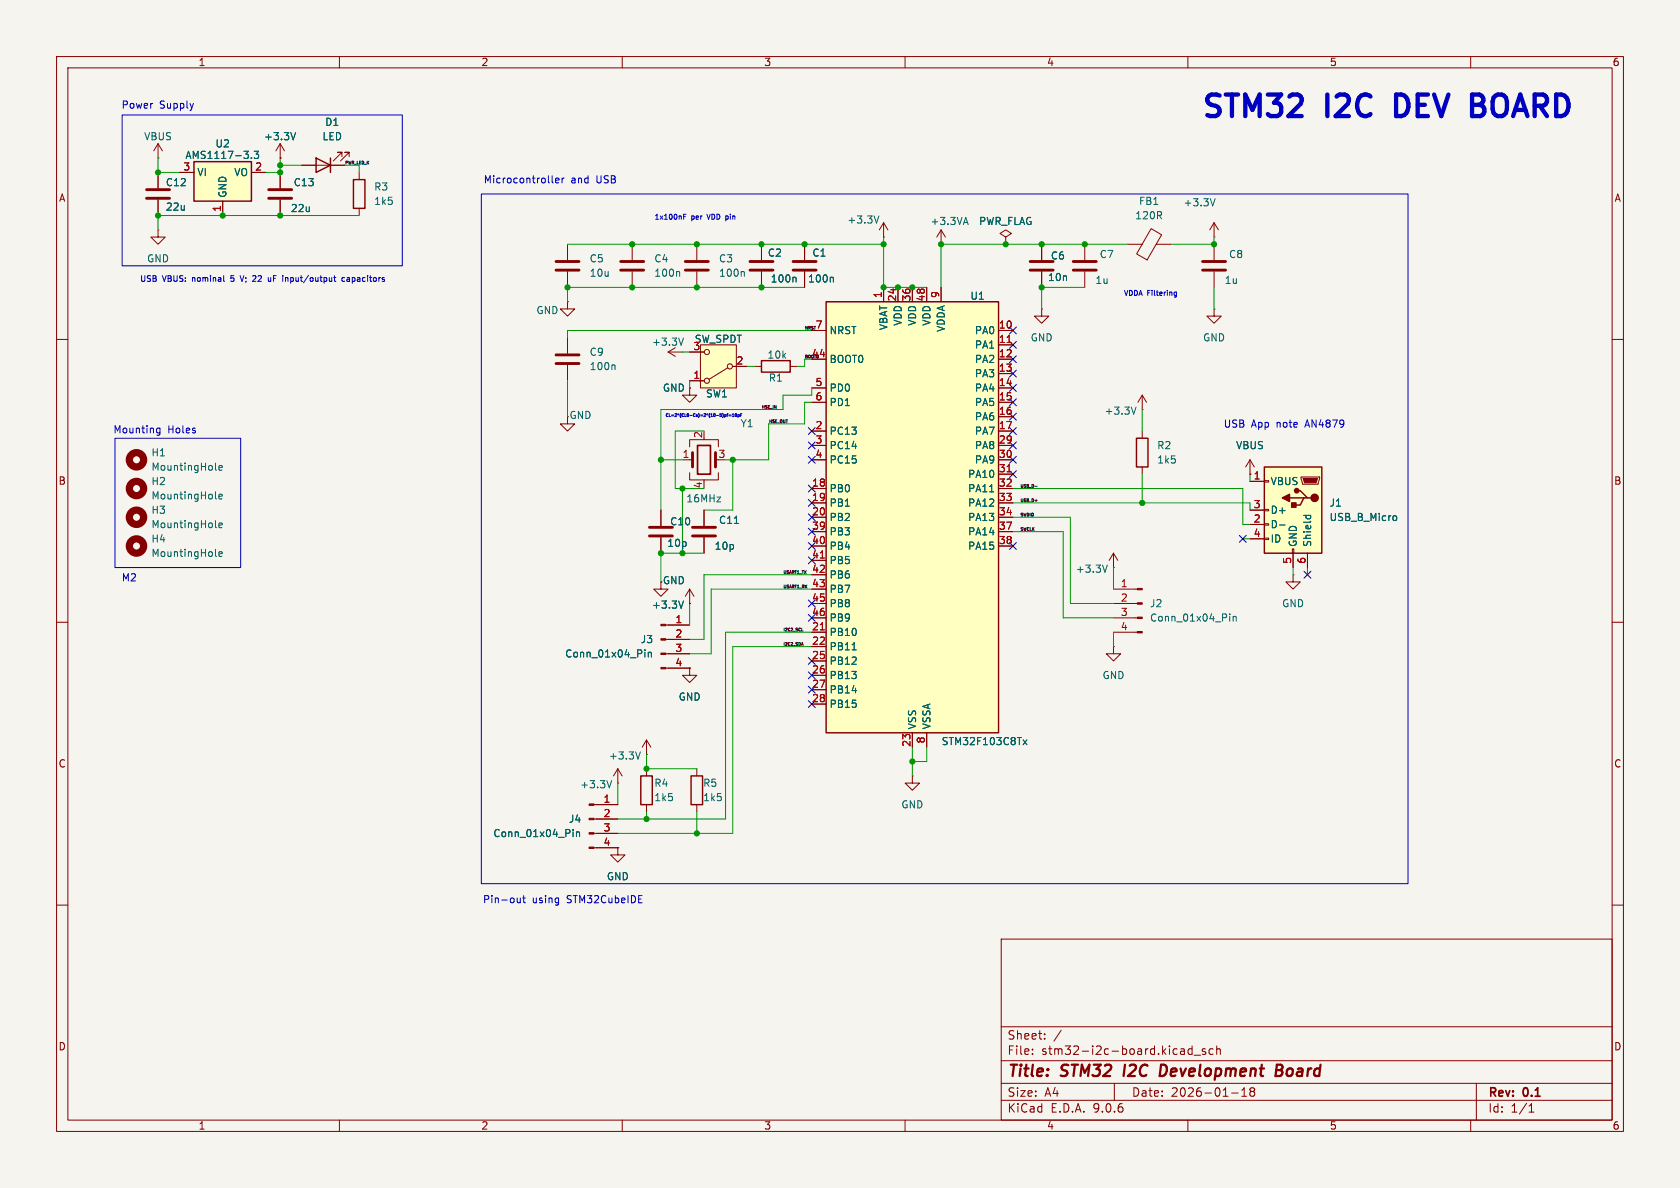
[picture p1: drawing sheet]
<svg xmlns="http://www.w3.org/2000/svg" width="297mm" height="210mm" viewBox="0 0 297 210" stroke-linecap="round" stroke-linejoin="round" font-family="sans-serif">
<path d="M0 0h297v210h-297z" fill="#f5f4ef" stroke="#f5f4ef" stroke-width=".18"/>
<g fill="none" stroke="#840000" stroke-width=".18">
<path d="M10 10h277v190h-277zM12 12h273v186h-273zM60 10v2M110 10v2M160 10v2M210 10v2M260 10v2M27.9 30.5v2.8M27.9 35.3v2.8M214.6 39.4l-.7 1.2M214.6 39.4l.8 1.2M214.6 39.4v2.5"/>
<path d="M100.3 53.3v1.3h1.3l-1.3 1.3-1.2-1.3h1.2M100.3 53.3h.1M100.3 43.2v2.8M100.3 48v2.8M100.3 59.7v2.8M111.8 43.2v2.8M111.8 48v2.8M184.1 54.6v1.3h1.3l-1.3 1.3-1.2-1.3h1.2M184.1 54.6h.1M199.4 43.2h2.5M203.5 40.4l1.9 1.1-2.6 4.4-1.9-1zM204.4 43.2h2.6"/>
<path d="M214.6 41.9h.1M10 60h2M100.3 73.7v1.2h1.3l-1.3 1.3-1.2-1.3h1.2M100.3 64.5v2.8M118.1 62.2l1.3 .8M118.1 62.2h2.5M119.4 61.5l-1.3 .7M120.6 62.2h.1M201.9 72.4h.1M201.9 69.9l-.7 1.2M201.9 69.9l.8 1.2M201.9 69.9v2.5"/>
<path d="M201.9 76.2v1.3M285 60h2M124.5 90.2v2.8M124.5 95v2.8M201.9 82.6v1.2M221 83.8h.1M221 81.3l-.8 1.3M221 81.3l.7 1.3M221 81.3v2.5M10 110h2M116.8 102.9v1.2h1.3l-1.3 1.3-1.2-1.3h1.2M117.7 110.5h4.2"/>
<path d="M117.7 113h4.2M117.7 115.6h4.2M117.7 118.1h4.2M196.8 104.1h4.3M196.8 106.7h4.3M196.8 109.2h4.3M196.8 111.8h4.3M228.6 101.6v1.3h1.3l-1.3 1.2-1.3-1.2h1.3M228.6 101.6h.1M285 110h2M109.2 138.4h.1M109.2 135.9l-.7 1.3"/>
<path d="M109.2 135.9l.8 1.3M109.2 135.9v2.5M114.3 133.4h.1M114.3 130.8v2.6M114.3 135.9v1.3M114.3 130.8l-.8 1.3M114.3 130.8l.8 1.3M161.3 137.2v1.2h1.3l-1.3 1.3-1.3-1.3h1.3M161.3 137.2h.1M105 142.2h4.2M105 144.8h4.2M105 147.3h4.2"/>
<path d="M105 149.9h4.2M109.2 149.9v1.2h1.3l-1.3 1.3-1.3-1.3h1.3M109.2 149.9h.1M114.3 142.2v1.3M10 160h2M177 166h108v32h-108zM285 160h2M60 198v2M110 198v2M160 198v2M177 194.5h108M177 191.5h108"/>
<path d="M177 187.5h108M177 181.5h108M182.5 186.3v.1M182.5 185.5v.1M184.7 183.6v.1M184.7 182.8v.1M187.6 182.1l-1.3 2M197 191.5v3M210 198v2M210.7 184.9v1.5M210.7 185.5l-.4-.1-.3 .3v.4l.2 .2h.5M211.1 186.5h1.1"/>
<path d="M213.1 185.5l-.4-.1-.2 .2 .1 .2 .5 .2v.3h-.6M214.5 185.5l-.5-.1-.3 .3v.4l.2 .2h.6M215.1 185.5l.2-.1 .4 .1v.9M215.1 184.9v1.5M217.7 193.2h1.2M219.5 193.8h.9M219.5 192.7l.5-.4v1.5M221 192.4v.3l.2 .2M221.2 192.9l-.2 .3v.5l.2 .1 .5-.1 .1-.2-.1-.4-.2-.2M221.2 192.9h.3M221.7 192.4l.1 .3-.3 .2M260 198v2"/>
<path d="M261 191.5v6.5M270.3 196.6h.9M270.3 195.5l.4-.4v1.5"/>
</g>
<path d="M198.9 188.2l-.3 2M206 188.3l-.7-.1-.3 2h.5l.5-.3M225.6 189.2h.7M225.7 188.2h.7a.49 .49 0 0 1 .3 .5 .49 .49 0 0 1-.4 .5l.3 .1a.58 .58 0 0 1-.3 .9h-.8z" fill="none" stroke="#840000" stroke-width=".4"/>
<path d="M200.9 77.5h2v5.1h-2zM113.3 137.2h2v5h-2z" fill="none" stroke="#840000" stroke-width=".25"/>
<g fill="#840000" stroke="#840000" stroke-width=".18">
<path d="M104.1 142.1h.9v.3h-.9z"/>
<path d="M104.1 144.7h.9v.2h-.9z"/>
<path d="M104.1 147.2h.9v.2h-.9z"/>
<path d="M104.1 149.7h.9v.3h-.9z"/>
<path d="M116.8 110.4h.9v.2h-.9z"/>
<path d="M116.8 112.9h.9v.3h-.9z"/>
<path d="M116.8 115.4h.9v.3h-.9z"/>
<path d="M116.8 118h.9v.2h-.9z"/>
<path d="M201.1 104h.8v.3h-.8z"/>
<path d="M201.1 106.6h.8v.2h-.8z"/>
<path d="M201.1 109.1h.8v.2h-.8z"/>
<path d="M201.1 111.6h.8v.3h-.8z"/>
</g>
<g fill="none" stroke="#006464" stroke-width=".18">
<path d="M214.8 35.1l-.4 1.3M120 48l.2 .2v.6M120.8 59.8l-.4 1.2M108.5 64.5l.2 .2v.6M200.8 72l-.4 1.2M38.1 88l.2 .2M38.1 82.9l.2 .2M38.1 98.2l.2 .2M38.1 93.1l.2 .2M38.7 87.8l.6-.1-.1-.3h-.3l-.2 .1 .1 .6h.4M38.7 82.7l.6-.1-.1-.3h-.3l-.2 .2 .1 .6h.4M38.7 92.9l.6-.2-.1-.2-.3-.1-.2 .2 .1 .6h.4"/>
<path d="M38.7 97.9l.6-.1-.1-.2-.3-.1-.2 .2 .1 .6h.4M129.8 92.5h.8M114 114.9v.1M114 115.3v.8M114.6 115.3v.8M114.6 115.4l.2-.1 .3 .1 .1 .7M217.4 108.5v.2M217.4 109v.8M218 109v.8M218 109.1l.2-.1h.3l.1 .8M108.1 138l-.4 1.3M113.2 132.9l-.4 1.3"/>
<path d="M101.3 146.6v.2M101.3 147.1v.8M101.9 147.1v.8M101.9 147.2l.2-.1h.3l.1 .8"/>
</g>
<path d="M25.9 33.5h4.1M25.9 35.1h4.1M98.3 46.2h4.1M98.3 47.8h4.1M109.7 46.2h4.1M109.7 47.8h4.1M98.3 62.7h4.1M98.3 64.3h4.1M122.4 93.2h4.1M122.4 94.7h4.1" fill="none" stroke="#840000" stroke-width=".51"/>
<g fill="none" stroke="#840000" stroke-width="1.3">
<circle cx="24.1" cy="96.5" r="1.27"/>
<circle cx="24.1" cy="81.3" r="1.27"/>
<circle cx="24.1" cy="86.4" r="1.27"/>
<circle cx="24.1" cy="91.4" r="1.27"/>
</g>
<path d="M146 53.3h30.5v76.2h-30.5z" fill="#ffffc2"/>
<path d="M146 53.3h30.5v76.2h-30.5z" fill="none" stroke="#840000" stroke-width=".25"/>
<g fill="none" stroke="#840000" stroke-width=".18">
<path d="M123.2 43.2v2.8M123.2 48v2.8M143.5 58.4h2.5M156.2 50.8v2.5M158.7 50.8v2.5M161.3 50.8v2.5M163.8 50.8v2.5M166.4 50.8v2.5M176.5 58.4h2.6M184.1 43.2v2.8M184.1 48v2.8M191.8 43.2v2.8"/>
<path d="M191.8 48v2.8M214.6 54.6v1.3h1.3l-1.3 1.3-1.2-1.3h1.2M214.6 54.6h.1M214.6 43.2v2.8M214.6 48v2.8M121.9 68.6v1.3h1.3l-1.3 1.2-1.3-1.2h1.3M121.9 68.6h.1M143.5 63.5h2.5M143.5 68.6h2.5M143.5 71.1h2.5M143.5 76.2h2.5M143.5 78.7h2.5"/>
<path d="M176.5 63.5h2.6M176.5 68.6h2.6M176.5 71.1h2.6M176.5 76.2h2.6M176.5 78.7h2.6M176.5 61h2.6M176.5 66h2.6M176.5 73.7h2.6M143.5 81.3h2.5M143.5 86.4h2.5M143.5 88.9h2.5M143.5 91.4h2.5"/>
<path d="M143.5 94h2.5M143.5 96.5h2.5M143.5 99.1h2.5M176.5 81.3h2.6M176.5 86.4h2.6M176.5 88.9h2.6M176.5 91.4h2.6M176.5 94h2.6M176.5 96.5h2.6M176.5 83.8h2.6M143.5 101.6h2.5M143.5 104.1h2.5"/>
<path d="M143.5 106.7h2.5M143.5 109.2h2.5M143.5 111.8h2.5M143.5 114.3h2.5M143.5 116.8h2.5M143.5 119.4h2.5M143.5 121.9h2.5M143.5 124.5h2.5M161.3 129.5v2.6M163.8 129.5v2.6"/>
</g>
<path d="M178 60.5h.8M145 98.6h.7M178 83.4h.8M145 111.3h.7" fill="none" stroke="#a90000" stroke-width=".18"/>
<path d="M131.4 48l.2 .2v.6M175 86.9h.7M150.6 114.9h.8M180.9 130.8l.6 .8M181.5 130.8l-.6 .8" fill="none" stroke="#006464" stroke-width=".18"/>
<path d="M121.2 46.2h4M121.2 47.8h4M182.1 46.2h4.1M182.1 47.8h4.1M189.7 46.2h4.1M189.7 47.8h4.1M212.6 46.2h4.1M212.6 47.8h4.1" fill="none" stroke="#840000" stroke-width=".51"/>
<path d="M223.5 82.6h10.2v15.2h-10.2z" fill="#ffffc2"/>
<path d="M223.5 82.6h10.2v15.2h-10.2zM228 88h2.5M229.2 86.7h.7l1.2 1.3h.7M231.1 88h-.6l-.6 1.3h-1.3" fill="none" stroke="#840000" stroke-width=".25"/>
<g fill="none" stroke="#840000" stroke-width=".18">
<path d="M27.9 27.9h.1M27.9 25.4l-.7 1.3M27.9 25.4l.8 1.3M27.9 25.4v2.5M49.5 30.5v2.8M49.5 35.3v2.8M27.9 40.6v1.3h1.3l-1.3 1.3-1.2-1.3h1.2M27.9 40.6h.1M221 85.1h2.5M221 90.2h2.5M221 92.7h2.5M221 95.3h2.5"/>
<path d="M223.5 85h.8v.2h-.8zM223.5 90h.8v.3h-.8zM223.5 92.6h.8v.2h-.8zM223.5 95.1h.8v.3h-.8zM228.5 97h.2v.8h-.2zM228.6 97.8v2.5M230 84.3h3.3v.3l-.3 1h-2.7zM231.1 97.8v2.5M121.9 106.7h.1M121.9 104.1l-.7 1.3M121.9 104.1l.8 1.3M121.9 104.1v2.6"/>
</g>
<path d="M230.4 84.6h2.5l-.2 .7h-2.1z" fill="#840000" stroke="#840000" stroke-width=".18"/>
<g fill="#840000" stroke="#840000" stroke-width=".25">
<path d="M228.3 88.9h.8v.8h-.8z"/>
<path d="M226.7 88l1.3-.6v1.2z"/>
<circle cx="232.4" cy="88" r=".63"/>
<circle cx="229.2" cy="86.7" r=".38"/>
</g>
<path d="M226.2 92.8h1M230.4 91.1h1.3M230.9 91.1v.4M231.7 91.1v.4M246.5 91.2h.3l.1 .2v.5l-.4 .1M120.8 106.2l-.4 1.3" fill="none" stroke="#006464" stroke-width=".18"/>
<path d="M47.5 33.5h4.1M47.5 35.1h4.1" fill="none" stroke="#840000" stroke-width=".51"/>
<path d="M34.3 28.6h10.1v7h-10.1z" fill="#ffffc2"/>
<path d="M34.3 28.6h10.1v7h-10.1zM55.9 27.9l2.5 1.3-2.5 1.3zM58.4 27.9v2.6M62.5 31.8h2v5h-2zM122.2 137.2h2v5h-2z" fill="none" stroke="#840000" stroke-width=".25"/>
<g fill="none" stroke="#840000" stroke-width=".18">
<path d="M31.7 30.5h2.6M39.4 35.6v2.5M44.4 30.5h2.6M49.5 27.9h.1M49.5 25.4l-.7 1.3M49.5 25.4l.8 1.3M49.5 25.4v2.5M53.3 29.2h7.7M60.5 27.7v-.8h-.8h.8l-1.6 1.5M61.7 27.7v-.8h-.7h.7l-1.5 1.5M63.5 30.5v1.3M63.5 36.8v1.3"/>
<path d="M156.2 39.4l-.8 1.2M156.2 39.4l.8 1.2M156.2 39.4v2.5M156.2 41.9h.1M166.4 43.2h.1M166.4 40.6l-.8 1.3M166.4 40.6l.7 1.3M166.4 40.6v2.6M121.9 79v-1.3h5.1v1.3M116.8 90.2v2.8M116.8 95v2.8M120.6 81.3h1.8"/>
<path d="M121.9 83.6v1.2h5.1v-1.2M124.5 84.8v.3M121.9 118.1v1.3h1.3l-1.3 1.3-1.3-1.3h1.3M121.9 118.1h.1M123.2 135.9v1.3M123.2 142.2v1.3"/>
</g>
<path d="M44.4 27.9v.1M44.9 26.7h.8l-.4 .5 .4 .1v.6l-.2 .1-.6-.1M52.3 23.4l-.5 1.3M155.4 38.2l-.4 1.2M170.4 39.3h.6M170.7 38.4l.5 1.3" fill="none" stroke="#006464" stroke-width=".18"/>
<path d="M114.8 93.2h4.1M114.8 94.7h4.1M122.4 80v2.6M126.5 80v2.6" fill="none" stroke="#840000" stroke-width=".51"/>
<path d="M123.3 78.7h2.3v5.1h-2.3z" fill="none" stroke="#840000" stroke-width=".3"/>
<path d="M123.8 61h6.4v7.6h-6.4z" fill="#ffffc2"/>
<g fill="none" stroke="#840000" stroke-width=".18">
<path d="M27.9 30.5v2.8M27.9 35.3v2.8M31.7 30.5h2.6M39.4 35.6v2.5M44.4 30.5h2.6M49.5 27.9h.1M49.5 30.5v2.8M49.5 35.3v2.8M53.3 29.2h2.6M58.4 29.2h2.6M134.6 43.2v2.8M134.6 48v2.8"/>
<path d="M142.2 43.2v2.8M142.2 48v2.8M143.5 58.4h2.5M156.2 50.8v2.5M158.7 50.8v2.5M161.3 50.8v2.5M163.8 50.8v2.5M166.4 50.8v2.5M176.5 58.4h2.6M177.8 41.9l1-.6-1-.7-1 .7 1 .6v1.3M177.8 43.2h.1M184.1 43.2v2.8"/>
<path d="M184.1 48v2.8M121.9 68.6h.1M121.9 67.3h2.6M121.9 62.2h2.6M123.8 61h6.4v7.6h-6.4zM128.7 65l-3.4 2.1M129.5 64.8h2.6M133.3 64.8h1.3M139.7 64.8h1.3M143.5 63.5h2.5M143.5 68.6h2.5M143.5 71.1h2.5"/>
<path d="M143.5 76.2h2.5M143.5 78.7h2.5M176.5 63.5h2.6M176.5 68.6h2.6M176.5 71.1h2.6M176.5 76.2h2.6M176.5 78.7h2.6M176.5 61h2.6M176.5 66h2.6M176.5 73.7h2.6M116.8 90.2v2.8M116.8 95v2.8"/>
<path d="M124.5 90.2v2.8M124.5 95v2.8M143.5 81.3h2.5M143.5 86.4h2.5M143.5 88.9h2.5M143.5 91.4h2.5M143.5 94h2.5M143.5 96.5h2.5M143.5 99.1h2.5M176.5 81.3h2.6M176.5 86.4h2.6M176.5 88.9h2.6"/>
<path d="M176.5 91.4h2.6M176.5 94h2.6M176.5 96.5h2.6M176.5 83.8h2.6M196.8 97.8l-.7 1.3M196.8 97.8l.8 1.3M196.8 97.8v2.5M221 83.8h.1M221 85.1h2.5M221 90.2h2.5M221 92.7h2.5M221 95.3h2.5"/>
<path d="M228.6 97.8v2.5M231.1 97.8v2.5M118.1 110.5h3.8M118.1 113h3.8M118.1 115.6h3.8M118.1 118.1h3.8M121.9 118.1h.1M121.9 106.7h.1M143.5 101.6h2.5M143.5 104.1h2.5M143.5 106.7h2.5M143.5 109.2h2.5"/>
<path d="M143.5 111.8h2.5M143.5 114.3h2.5M143.5 116.8h2.5M143.5 119.4h2.5M196.8 114.3v1.3h1.3l-1.3 1.2-1.2-1.2h1.2M196.8 114.3h.1M196.8 100.3h.1M143.5 121.9h2.5M143.5 124.5h2.5M161.3 129.5v2.6M163.8 129.5v2.6M105.4 142.2h3.8"/>
<path d="M105.4 144.8h3.8M105.4 147.3h3.8M105.4 149.9h3.8M109.2 149.9h.1"/>
<circle cx="125" cy="67.3" r=".46"/>
<circle cx="125" cy="62.2" r=".46"/>
<circle cx="129" cy="64.8" r=".46"/>
</g>
<path d="M134.6 63.8h5.1v2h-5.1z" fill="none" stroke="#840000" stroke-width=".25"/>
<path d="M132.6 46.2h4.1M132.6 47.8h4.1M140.2 46.2h4.1M140.2 47.8h4.1" fill="none" stroke="#840000" stroke-width=".51"/>
<g fill="none" stroke="#006464" stroke-width=".18">
<path d="M44.4 27.9v.1M44.9 26.7h.8l-.4 .5 .4 .1v.6l-.2 .1-.6-.1M52.3 23.4l-.5 1.3M140.5 49l.2 .2v.7M147.2 49l.1 .2v.7M129.8 92.5h.8M175 86.9h.7M195.8 99.9l-.5 1.3M226.2 92.8h1M230.4 91.1h1.3M230.9 91.1v.4M231.7 91.1v.4"/>
<path d="M246.5 91.2h.3l.1 .2v.5l-.4 .1M114 114.9v.1M114 115.3v.8M114.6 115.3v.8M114.6 115.4l.2-.1 .3 .1 .1 .7M120.8 106.2l-.4 1.3M150.6 114.9h.8M180.9 130.8l.6 .8M181.5 130.8l-.6 .8M101.3 146.6v.2M101.3 147.1v.8M101.9 147.1v.8"/>
<path d="M101.9 147.2l.2-.1h.3l.1 .8"/>
</g>
<path d="M183 86h.4M183 88.5h.4M141.7 111.6h.3" fill="none" stroke="#0f0f0f" stroke-width=".18"/>
<g fill="none" stroke="#009600" stroke-width=".18">
<path d="M27.9 27.9v2.6h3.8M49.5 27.9v2.6h-2.5M49.5 29.2h3.8M61 29.2h2.5v1.3M63.5 38.1h-35.6v2.5M100.3 43.2h55.9M142.2 50.8h-41.9v2.5M143.5 58.4h-43.2v1.3M156.2 41.9v8.9h7.6M191.8 50.8h-7.7v3.8M199.4 43.2h-33v7.6M214.6 41.9v1.3h-7.6"/>
<path d="M214.6 50.8v3.8M100.3 67.3v6.4M120.6 62.2h1.3M121.9 67.3v1.3M124.5 76.2h-5.1v10.2h5.1M132.1 64.8h1.2M143.5 63.5h-1.3v1.3h-1.2M143.5 71.1h-1.3v3.8h-6.3v6.4h-7.6M143.5 68.6v1.3h-5.1v2.5h-21.6v17.8M201.9 72.4v3.8M116.8 81.3h3.8M120.6 86.4v11.4"/>
<path d="M124.5 97.8h-7.7v5.1M129.5 81.3v8.9h-5M179.1 88.9h41.9v1.3M179.1 86.4h40.6v6.3h1.3M179.1 94h8.9v15.2h8.8M179.1 91.4h10.1v15.3h7.6M201.9 83.8v5.1M219.7 95.3h1.3M221 83.8v1.3M121.9 106.7v3.8M143.5 111.8h-15.2v33h-19.1M143.5 114.3h-14v33h-20.3"/>
<path d="M143.5 104.1h-17.8v11.5h-3.8M143.5 101.6h-19v11.4h-2.6M196.8 100.3v3.8M196.8 111.8v2.5M228.6 100.3v1.3M231.1 100.3v1.3M109.2 138.4v3.8M114.3 133.4v2.5h8.9M161.3 132.1v5.1M163.8 132.1v2.5h-2.5M114.3 143.5v1.3M123.2 143.5v3.8"/>
</g>
<g fill="none" stroke="#000084" stroke-width=".18">
<path d="M178.5 57.8l1.2 1.2M179.7 57.8l-1.2 1.2M142.9 78.1l1.2 1.2M142.9 75.6l1.2 1.2M144.1 78.1l-1.2 1.2M144.1 75.6l-1.2 1.2M178.5 70.5l1.2 1.2M178.5 68l1.2 1.2M178.5 60.4l1.2 1.2M178.5 62.9l1.2 1.2M178.5 78.1l1.2 1.2M178.5 73.1l1.2 1.2"/>
<path d="M178.5 75.6l1.2 1.2M178.5 65.4l1.2 1.2M179.7 70.5l-1.2 1.2M179.7 68l-1.2 1.2M179.7 60.4l-1.2 1.2M179.7 62.9l-1.2 1.2M179.7 78.1l-1.2 1.2M179.7 73.1l-1.2 1.2M179.7 75.6l-1.2 1.2M179.7 65.4l-1.2 1.2M142.9 88.3l1.2 1.2M142.9 95.9l1.2 1.2"/>
<path d="M142.9 85.8l1.2 1.2M142.9 80.7l1.2 1.2M142.9 90.8l1.2 1.2M142.9 93.4l1.2 1.2M142.9 98.5l1.2 1.2M144.1 98.5l-1.2 1.2M144.1 93.4l-1.2 1.2M144.1 88.3l-1.2 1.2M144.1 95.9l-1.2 1.2M144.1 85.8l-1.2 1.2M144.1 80.7l-1.2 1.2M144.1 90.8l-1.2 1.2"/>
<path d="M178.5 83.2l1.2 1.2M178.5 80.7l1.2 1.2M178.5 95.9l1.2 1.2M179.7 83.2l-1.2 1.2M179.7 80.7l-1.2 1.2M179.7 95.9l-1.2 1.2M219.1 94.6l1.2 1.3M220.3 94.6l-1.2 1.3M142.9 116.2l1.2 1.2M142.9 118.8l1.2 1.2M142.9 108.6l1.2 1.2M142.9 106.1l1.2 1.2"/>
<path d="M144.1 106.1l-1.2 1.2M144.1 108.6l-1.2 1.2M144.1 118.8l-1.2 1.2M144.1 116.2l-1.2 1.2M230.5 101l1.2 1.2M231.7 101l-1.2 1.2M142.9 123.9l1.2 1.2M142.9 121.3l1.2 1.2M144.1 123.9l-1.2 1.2M144.1 121.3l-1.2 1.2"/>
</g>
<g fill="none" stroke="#0000c2" stroke-width=".18">
<path d="M21.6 20.3h49.5v26.7h-49.5zM85.1 34.3h163.8v121.9h-163.8zM97.6 32.2l.2 .1M98.2 31.9l.6-.1v-.3h-.4l-.2 .2 .1 .6h.5M99.4 31.5v.8M99.7 31.5l-.3 .2M120.9 38.3h.3M121.3 37.9h-.4v.9M128.3 38.2v.9M128.3 38.7l.3 .1M128.6 38.2h-.3M39.5 48.7v.9l.2 .1"/>
<path d="M42.4 48.7l.4 1M44.8 48.7l.4 .1M45.2 49.2l-.6 .5h.6M47.9 49.6l-.3 .1M47.9 49.1v.6M50.6 49.1l.3 .1v.5M59 49.1h.4M59.2 49.7h.2M60.9 49.1h-.3l-.2 .2 .1 .4h.4M61.4 49.1h.3M61.8 49.3l-.5 .2 .2 .2h.3M207.6 52.1l.1 .1h.3"/>
<path d="M208 51.6v.8l-.2 .1h-.2M208 51.7l-.3-.1-.1 .2M20.3 77.5h22.2v22.8h-22.2zM27.7 76.4l.2 .1h.4M28.3 75.7v1l-.3 .3-.3-.1M28.3 75.7h-.4l-.2 .1M120.4 73.1l-.1 .1M123.5 73.1v.1M125.5 73.1l-.1 .1M127.7 73.1l.1 .1M128.2 73.3l.2 .1-.1 .2h-.1M128.5 73.3h.2"/>
<path d="M128.7 73.1l-.1 .1v.4M128.9 73.4h.3M128.9 73.5h.3M129.5 73.6h.3M129.5 73.3l.1-.2v.5M130 73.2l.1-.1a.23 .23 0 0 1 .2 .3 .23 .23 0 0 1-.3 .2zM130.5 73.3l.2 .1v.2h-.2M130.5 73.3v.5M130.9 73.4h.2M131.2 73.1h-.3v.5M91.4 159.4l.2 .2 .4-.1M92 158.7v.9"/>
<path d="M92.4 158.7h.5M92.6 158.3v1.1l.3 .2"/>
</g>
<path d="M260.2 16.7h1.3l.4 .2M260.2 18.5h1.3M261.5 18.5l.6 .2M261.9 18.3l-.4 .2M260.2 20.5h1.5" fill="none" stroke="#0000c2" stroke-width=".76"/>
<path d="M178 60.5h.8M145 98.6h.7M178 83.4h.8M145 111.3h.7" fill="none" stroke="#a90000" stroke-width=".18"/>
<g fill="#009600" stroke="#009600" stroke-width=".18">
<circle cx="111.8" cy="43.2" r=".46"/>
<circle cx="100.3" cy="50.8" r=".46"/>
<circle cx="214.6" cy="43.2" r=".46"/>
<circle cx="201.9" cy="88.9" r=".46"/>
<circle cx="177.8" cy="43.2" r=".46"/>
<circle cx="184.1" cy="43.2" r=".46"/>
<circle cx="184.1" cy="50.8" r=".46"/>
<circle cx="191.8" cy="43.2" r=".46"/>
<circle cx="123.2" cy="147.3" r=".46"/>
<circle cx="114.3" cy="135.9" r=".46"/>
<circle cx="114.3" cy="144.8" r=".46"/>
<circle cx="120.6" cy="97.8" r=".46"/>
<circle cx="123.2" cy="43.2" r=".46"/>
<circle cx="134.6" cy="50.8" r=".46"/>
<circle cx="123.2" cy="50.8" r=".46"/>
<circle cx="142.2" cy="43.2" r=".46"/>
<circle cx="134.6" cy="43.2" r=".46"/>
<circle cx="166.4" cy="43.2" r=".46"/>
<circle cx="158.7" cy="50.8" r=".46"/>
<circle cx="161.3" cy="50.8" r=".46"/>
<circle cx="156.2" cy="43.2" r=".46"/>
<circle cx="156.2" cy="50.8" r=".46"/>
<circle cx="111.8" cy="50.8" r=".46"/>
<circle cx="116.8" cy="97.8" r=".46"/>
<circle cx="116.8" cy="81.3" r=".46"/>
<circle cx="120.6" cy="86.4" r=".46"/>
<circle cx="129.5" cy="81.3" r=".46"/>
<circle cx="161.3" cy="134.6" r=".46"/>
<circle cx="27.9" cy="38.1" r=".46"/>
<circle cx="39.4" cy="38.1" r=".46"/>
<circle cx="27.9" cy="30.5" r=".46"/>
<circle cx="49.5" cy="29.2" r=".46"/>
<circle cx="49.5" cy="30.5" r=".46"/>
<circle cx="49.5" cy="38.1" r=".46"/>
</g>
<g font-size="5.3" fill="#0000c2">
<text x="211.9" y="21.8">STM32</text>
<text x="234.5" y="21.8">I2C</text>
<text x="248.2" y="21.8">DEV</text>
<text x="263.1" y="21.8">BOARD</text>
</g>
<g font-size="2.8" fill="#840000">
<text x="178" y="190.9">Title:</text>
<text x="187.7" y="190.9">STM32</text>
<text x="199.5" y="190.9">I2C</text>
<text x="206.7" y="190.9">Development</text>
<text x="228" y="190.9">Board</text>
</g>
<g font-size="2.1" fill="#840000">
<text x="178" y="184">Sheet:</text>
<text x="178" y="186.7">File:</text>
<text x="184.1" y="186.7">stm32-i2c-board.kicad_sch</text>
<text x="178" y="196.9">KiCad</text>
<text x="178" y="194.1">Size:</text>
<text x="184.7" y="194.1">A4</text>
<text x="185.7" y="196.9">E.D.A.</text>
<text x="193.3" y="196.9">9.0.6</text>
<text x="200" y="194.1">Date:</text>
<text x="207" y="194.1">2026-01-18</text>
<text x="263" y="194.3">Rev:</text>
<text x="263" y="196.9">Id:</text>
<text x="267.1" y="196.9">1/1</text>
<text x="269.4" y="194.3">0.1</text>
</g>
<g font-size="1.8" fill="#840000">
<text x="35" y="11.9">1</text>
<text x="85" y="11.9">2</text>
<text x="135" y="11.9">3</text>
<text x="185" y="11.9">4</text>
<text x="235" y="11.9">5</text>
<text x="285" y="11.9">6</text>
<text x="10.3" y="35.9">A</text>
<text x="285.3" y="35.9">A</text>
<text x="10.3" y="85.9">B</text>
<text x="285.3" y="85.9">B</text>
<text x="117.1" y="103.5">GND</text>
<text x="10.3" y="135.9">C</text>
<text x="285.3" y="135.9">C</text>
<text x="10.3" y="185.9">D</text>
<text x="285.3" y="185.9">D</text>
<text x="35" y="199.9">1</text>
<text x="85" y="199.9">2</text>
<text x="135" y="199.9">3</text>
<text x="185" y="199.9">4</text>
<text x="235" y="199.9">5</text>
<text x="285" y="199.9">6</text>
</g>
<g font-size="1.8" fill="#0000c2">
<text x="21.4" y="19.4">Power</text>
<text x="28.2" y="19.4">Supply</text>
<text x="85.4" y="32.6">Microcontroller</text>
<text x="100.9" y="32.6">and</text>
<text x="105.5" y="32.6">USB</text>
<text x="20" y="76.8">Mounting</text>
<text x="29.7" y="76.8">Holes</text>
<text x="216.2" y="75.8">USB</text>
<text x="221.2" y="75.8">App</text>
<text x="225.8" y="75.8">note</text>
<text x="231.1" y="75.8">AN4879</text>
<text x="21.4" y="103">M2</text>
<text x="85.3" y="159.9">Pin-out</text>
<text x="94.1" y="159.9">using</text>
<text x="100.3" y="159.9">STM32CubeIDE</text>
</g>
<g font-size="1.8" fill="#006464">
<text x="57.4" y="22.5">D1</text>
<text x="25.4" y="25">VBUS</text>
<text x="32.7" y="28.3">AMS1117-3.3</text>
<text x="38" y="26.3">U2</text>
<text x="46.6" y="25">+3.3V</text>
<text x="56.9" y="25">LED</text>
<text x="29.2" y="33.1">C12</text>
<text x="34.8" y="31.3">VI</text>
<text x="40.2" y="35.1" transform="rotate(-90 40.2 35.1)">GND</text>
<text x="41.3" y="31.3">VO</text>
<text x="51.8" y="33.1">C13</text>
<text x="66" y="33.9">R3</text>
<text x="29.2" y="37.4">22u</text>
<text x="51.3" y="37.7">22u</text>
<text x="66" y="36.4">1k5</text>
<text x="149.7" y="39.7">+3.3V</text>
<text x="164.4" y="40">+3.3VA</text>
<text x="173" y="40">PWR_FLAG</text>
<text x="200.6" y="39">120R</text>
<text x="201.3" y="36.4">FB1</text>
<text x="209.1" y="36.7">+3.3V</text>
<text x="25.9" y="46.6">GND</text>
<text x="104.1" y="46.6">C5</text>
<text x="115.6" y="46.6">C4</text>
<text x="127" y="46.6">C3</text>
<text x="135.6" y="45.6">C2</text>
<text x="143.5" y="45.6">C1</text>
<text x="185.7" y="46.1">C6</text>
<text x="194.3" y="45.8">C7</text>
<text x="217.2" y="45.8">C8</text>
<text x="104.1" y="49.1">10u</text>
<text x="115.6" y="49.1">100n</text>
<text x="127" y="49.1">100n</text>
<text x="136.2" y="50.1">100n</text>
<text x="142.8" y="50.1">100n</text>
<text x="171.5" y="53.2">U1</text>
<text x="185.2" y="49.9">10n</text>
<text x="193.6" y="50.4">1u</text>
<text x="216.4" y="50.4">1u</text>
<text x="94.7" y="55.7">GND</text>
<text x="146.6" y="59.3">NRST</text>
<text x="157.1" y="58.5" transform="rotate(-90 157.1 58.5)">VBAT</text>
<text x="159.6" y="57.7" transform="rotate(-90 159.6 57.7)">VDD</text>
<text x="162.2" y="57.7" transform="rotate(-90 162.2 57.7)">VDD</text>
<text x="164.7" y="57.7" transform="rotate(-90 164.7 57.7)">VDD</text>
<text x="167.2" y="58.8" transform="rotate(-90 167.2 58.8)">VDDA</text>
<text x="172.3" y="59.3">PA0</text>
<text x="104.1" y="63.1">C9</text>
<text x="104.1" y="65.6">100n</text>
<text x="115.2" y="61.3">+3.3V</text>
<text x="122.7" y="60.8">SW_SPDT</text>
<text x="135.6" y="63.6">10k</text>
<text x="146.6" y="64.4">BOOT0</text>
<text x="172.3" y="61.8">PA1</text>
<text x="172.3" y="64.4">PA2</text>
<text x="182.1" y="60.6">GND</text>
<text x="212.6" y="60.6">GND</text>
<text x="117.1" y="69.4">GND</text>
<text x="124.7" y="70.5">SW1</text>
<text x="135.8" y="67.7">R1</text>
<text x="146.6" y="69.4">PD0</text>
<text x="146.6" y="72">PD1</text>
<text x="172.3" y="66.9">PA3</text>
<text x="172.3" y="69.4">PA4</text>
<text x="172.3" y="72">PA5</text>
<text x="100.6" y="74.3">GND</text>
<text x="130.8" y="75.7">Y1</text>
<text x="146.6" y="77.1">PC13</text>
<text x="172.3" y="74.5">PA6</text>
<text x="172.3" y="77.1">PA7</text>
<text x="195.2" y="73.5">+3.3V</text>
<text x="26.7" y="80.9">H1</text>
<text x="26.7" y="83.4">MountingHole</text>
<text x="146.6" y="79.6">PC14</text>
<text x="146.6" y="82.1">PC15</text>
<text x="172.3" y="79.6">PA8</text>
<text x="172.3" y="82.1">PA9</text>
<text x="204.5" y="79.6">R2</text>
<text x="204.5" y="82.1">1k5</text>
<text x="218.4" y="79.6">VBUS</text>
<text x="26.7" y="86">H2</text>
<text x="26.7" y="88.5">MountingHole</text>
<text x="121.2" y="89">16MHz</text>
<text x="146.6" y="87.2">PB0</text>
<text x="146.6" y="89.8">PB1</text>
<text x="171" y="84.7">PA10</text>
<text x="171" y="87.2">PA11</text>
<text x="171" y="89.8">PA12</text>
<text x="224.5" y="86">VBUS</text>
<text x="235" y="89.8">J1</text>
<text x="26.7" y="91">H3</text>
<text x="26.7" y="93.6">MountingHole</text>
<text x="118.4" y="93.1">C10</text>
<text x="127" y="92.8">C11</text>
<text x="146.6" y="92.3">PB2</text>
<text x="146.6" y="94.8">PB3</text>
<text x="171" y="92.3">PA13</text>
<text x="171" y="94.8">PA14</text>
<text x="224.5" y="91">D+</text>
<text x="224.5" y="93.6">D-</text>
<text x="235" y="92.3">USB_B_Micro</text>
<text x="26.7" y="96.1">H4</text>
<text x="26.7" y="98.7">MountingHole</text>
<text x="117.9" y="96.9">10p</text>
<text x="126.2" y="97.4">10p</text>
<text x="146.6" y="97.4">PB4</text>
<text x="146.6" y="99.9">PB5</text>
<text x="171" y="97.4">PA15</text>
<text x="190.1" y="101.4">+3.3V</text>
<text x="224.5" y="96.1">ID</text>
<text x="229.5" y="96.8" transform="rotate(-90 229.5 96.8)">GND</text>
<text x="232" y="96.8" transform="rotate(-90 232 96.8)">Shield</text>
<text x="115.2" y="107.8">+3.3V</text>
<text x="146.6" y="102.5">PB6</text>
<text x="146.6" y="105">PB7</text>
<text x="146.6" y="107.5">PB8</text>
<text x="203.2" y="107.5">J2</text>
<text x="226.6" y="107.5">GND</text>
<text x="113.2" y="113.9">J3</text>
<text x="146.6" y="110.1">PB9</text>
<text x="146.6" y="112.6">PB10</text>
<text x="203.2" y="110.1">Conn_01x04_Pin</text>
<text x="99.8" y="116.4">Conn_01x04_Pin</text>
<text x="146.6" y="115.2">PB11</text>
<text x="146.6" y="117.7">PB12</text>
<text x="119.9" y="124.1">GND</text>
<text x="146.6" y="120.2">PB13</text>
<text x="146.6" y="122.8">PB14</text>
<text x="146.6" y="125.3">PB15</text>
<text x="194.8" y="120.2">GND</text>
<text x="162.2" y="129" transform="rotate(-90 162.2 129)">VSS</text>
<text x="164.7" y="129" transform="rotate(-90 164.7 129)">VSSA</text>
<text x="166.4" y="131.9">STM32F103C8Tx</text>
<text x="107.5" y="134.5">+3.3V</text>
<text x="102.5" y="139.5">+3.3V</text>
<text x="115.6" y="139.3">R4</text>
<text x="115.6" y="141.8">1k5</text>
<text x="124.2" y="139.3">R5</text>
<text x="124.2" y="141.8">1k5</text>
<text x="159.3" y="143.1">GND</text>
<text x="87.1" y="148.2">Conn_01x04_Pin</text>
<text x="100.5" y="145.6">J4</text>
<text x="107.2" y="155.8">GND</text>
</g>
<g font-size="1.8" fill="#a90000">
<text x="32.3" y="30.2">3</text>
<text x="45" y="30.2">2</text>
<text x="39.1" y="37.5" transform="rotate(-90 39.1 37.5)">1</text>
<text x="156" y="52.8" transform="rotate(-90 156 52.8)">1</text>
<text x="158.5" y="53.4" transform="rotate(-90 158.5 53.4)">24</text>
<text x="161" y="53.4" transform="rotate(-90 161 53.4)">36</text>
<text x="163.6" y="53.4" transform="rotate(-90 163.6 53.4)">48</text>
<text x="166.1" y="52.8" transform="rotate(-90 166.1 52.8)">9</text>
<text x="144.1" y="58.2">7</text>
<text x="176.5" y="58.2">10</text>
<text x="122.5" y="62">3</text>
<text x="130.1" y="64.5">2</text>
<text x="143.5" y="63.2">44</text>
<text x="176.5" y="60.7">11</text>
<text x="176.5" y="63.2">12</text>
<text x="176.5" y="65.8">13</text>
<text x="122.5" y="67.1">1</text>
<text x="144.1" y="68.3">5</text>
<text x="144.1" y="70.9">6</text>
<text x="176.5" y="68.3">14</text>
<text x="176.5" y="70.9">15</text>
<text x="124.2" y="77.5" transform="rotate(-90 124.2 77.5)">2</text>
<text x="144.1" y="75.9">2</text>
<text x="176.5" y="73.4">16</text>
<text x="176.5" y="75.9">17</text>
<text x="120.6" y="81">1</text>
<text x="126.9" y="81">3</text>
<text x="144.1" y="78.5">3</text>
<text x="144.1" y="81">4</text>
<text x="176.5" y="78.5">29</text>
<text x="176.5" y="81">30</text>
<text x="176.5" y="83.6">31</text>
<text x="124.2" y="86.4" transform="rotate(-90 124.2 86.4)">4</text>
<text x="143.5" y="86.1">18</text>
<text x="143.5" y="88.6">19</text>
<text x="176.5" y="86.1">32</text>
<text x="176.5" y="88.6">33</text>
<text x="221.5" y="84.8">1</text>
<text x="221.5" y="89.9">3</text>
<text x="143.5" y="91.2">20</text>
<text x="143.5" y="93.7">39</text>
<text x="176.5" y="91.2">34</text>
<text x="176.5" y="93.7">37</text>
<text x="221.5" y="92.5">2</text>
<text x="221.5" y="95">4</text>
<text x="143.5" y="96.3">40</text>
<text x="143.5" y="98.8">41</text>
<text x="143.5" y="101.3">42</text>
<text x="176.5" y="96.3">38</text>
<text x="228.3" y="99.8" transform="rotate(-90 228.3 99.8)">5</text>
<text x="230.9" y="99.8" transform="rotate(-90 230.9 99.8)">6</text>
<text x="143.5" y="103.9">43</text>
<text x="143.5" y="106.4">45</text>
<text x="198" y="103.9">1</text>
<text x="198" y="106.4">2</text>
<text x="119.3" y="110.2">1</text>
<text x="119.3" y="112.8">2</text>
<text x="143.5" y="109">46</text>
<text x="143.5" y="111.5">21</text>
<text x="198" y="109">3</text>
<text x="198" y="111.5">4</text>
<text x="119.3" y="115.3">3</text>
<text x="119.3" y="117.9">4</text>
<text x="143.5" y="114">22</text>
<text x="143.5" y="116.6">25</text>
<text x="143.5" y="119.1">26</text>
<text x="143.5" y="121.7">27</text>
<text x="143.5" y="124.2">28</text>
<text x="163.6" y="131.5" transform="rotate(-90 163.6 131.5)">8</text>
<text x="161" y="132.1" transform="rotate(-90 161 132.1)">23</text>
<text x="106.6" y="142">1</text>
<text x="106.6" y="144.5">2</text>
<text x="106.6" y="147.1">3</text>
<text x="106.6" y="149.6">4</text>
</g>
<g font-size="1.4" fill="#0000c2">
<text x="24.7" y="50">USB</text>
<text x="28.7" y="50">VBUS:</text>
<text x="34.2" y="50">nominal</text>
<text x="41.2" y="50">5</text>
<text x="43.2" y="50">V;</text>
<text x="45.6" y="50">22</text>
<text x="48.6" y="50">uF</text>
<text x="51.4" y="50">input/output</text>
<text x="62.2" y="50">capacitors</text>
</g>
<g font-size="1.2" fill="#0000c2">
<text x="115.6" y="39">1x100nF</text>
<text x="122.2" y="39">per</text>
<text x="125.3" y="39">VDD</text>
<text x="128.8" y="39">pin</text>
<text x="198.6" y="52.5">VDDA Filtering</text>
</g>
<g font-size=".7" fill="#0f0f0f">
<text x="61" y="29.1">PWR_LED_K</text>
<text x="142.2" y="58.3">NRST</text>
<text x="134.6" y="72.3">HSE_IN</text>
<text x="135.9" y="74.8">HSE_OUT</text>
<text x="180.3" y="86.2">USB_D-</text>
<text x="180.3" y="88.8">USB_D+</text>
<text x="180.3" y="93.8">SWCLK</text>
<text x="180.3" y="91.3">SWDIO</text>
<text x="138.4" y="101.5">USART1_TX</text>
<text x="138.4" y="104">USART1_RX</text>
<text x="138.4" y="111.6">I2C2_SCL</text>
<text x="138.4" y="114.2">I2C2_SDA</text>
</g>
<text font-size=".7" fill="#a90000" x="142.2" y="63.4">BOOT0</text>
<text font-size=".7" fill="#0000c2" x="117.5" y="73.9">CL=2*(CL0-Cs)=2*(10-5)pf=10pF</text>
</svg>
